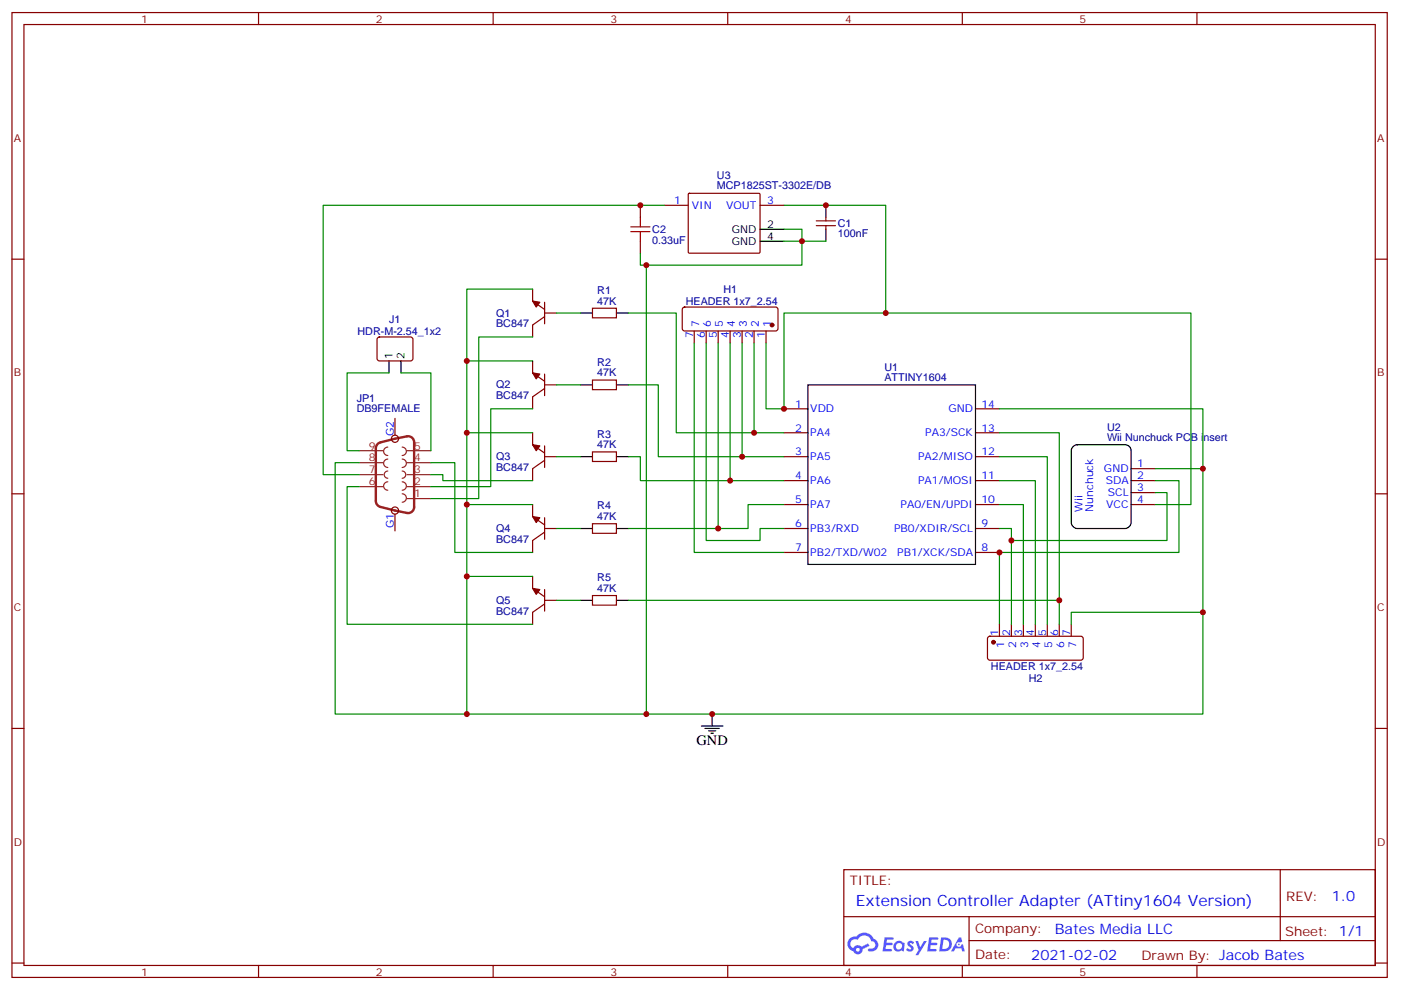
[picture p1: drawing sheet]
<svg xmlns="http://www.w3.org/2000/svg" width="413mm" height="292mm" viewBox="0 0 413 292" stroke-linecap="round" stroke-linejoin="round" font-family="sans-serif">
<g fill="none" stroke="#870000" stroke-width=".35">
<path d="M3.5 3.7h405.4v284.3h-405.4zM7.1 7.2h398.2v277.3h-398.2zM76.2 3.7v3.5M145.3 3.7v3.5M214.5 3.7v3.5M283.6 3.7v3.5M352.8 3.7v3.5M3.5 76.4h3.6M405.3 76.4h3.6M3.5 145.5h3.6M405.3 145.5h3.6M3.5 214.7h3.6"/>
<path d="M405.3 214.7h3.6M248.7 256.3h156.6v28.2h-156.6zM377.3 256.3v20.9M248.7 270.1h156.5M285.6 277.2h119.6M285.6 270.1v14.2M3.5 283.8h3.6M76.2 284.5v3.5M145.3 284.5v3.5M214.5 284.5v3.5M283.6 284.5v3.5M352.8 284.5v3.5"/>
<path d="M405.3 283.8h3.6"/>
</g>
<g fill="#5487ff">
<path d="M267.7 277.5a1.22 1.22 0 0 1 1.7 .2l-.4 .6a.47 .47 0 0 0-.3-.4 .47 .47 0 0 0-.5 .2l.1 .2a1.14 1.14 0 0 1 .8 1.8 1.14 1.14 0 0 1-1.9 0l-.2-.2 .5-.6 .7 .5a.29 .29 0 0 0 .3-.3 .29 .29 0 0 0-.2-.3 1.04 1.04 0 0 1-.6-1.7z"/>
<path d="M260.7 276.2h2.4l.3 .2-.2 .5-1.8 .1-.1 .8h1.5l.3 .4-.3 .4h-1.6l-.2 1.1h1.7l.2 .3-.2 .3-2.6 .1z"/>
<path d="M273.8 276.2h2.4l.3 .2-.1 .5-1.8 .1-.2 .8h1.6l.3 .4-.4 .4-1.6-.1-.1 1.1 1.7 .1 .2 .3-.2 .3-2.6 .1z"/>
<path d="M282.6 276.2h.7l.3 1.3-.6 .3a.69 .69 0 0 0-1 .3 .69 .69 0 0 0 .4 .9 .69 .69 0 0 0 .9-.6l.5-.2 .6 2.2h-.8l-.2-.9h-1.8l-.5 .9h-.8z"/>
<path d="M269.8 277.3h.8l.6 1.8 1.1-1.8h.9l-2.6 4.2h-.8l.9-1.5z"/>
<path d="M277.4 276.2l-.6 4.2h1.3a2.11 2.11 0 0 0 2.5-2.1 2.11 2.11 0 0 0-2.5-2.1zM278.1 277a1.39 1.39 0 0 1 1.7 1.4 1.39 1.39 0 0 1-1.8 1.2h-.3z"/>
<path d="M263.7 277.8a1.54 1.54 0 0 0-.1 2.2 1.54 1.54 0 0 0 2.2 .1l.6 .3 .3-2.3-.2-.3h-.4a1.49 1.49 0 0 0-2.4 0zM264 278.8a.94 .94 0 0 1 1.8 0 .94 .94 0 0 1-1.8 0z"/>
<path d="M250.4 276.6a2.18 2.18 0 0 0 1.1 3.7 1.44 1.44 0 0 0 1.6 .9 1.44 1.44 0 0 0 1.2-1.4l2-1.1-.5-.7-1.9 1a1.47 1.47 0 0 0-2.4 .4 1.39 1.39 0 0 1-.7-1.9 1.39 1.39 0 0 1 2-.5 2.12 2.12 0 0 1 2.2-1.3 2.12 2.12 0 0 1 1.9 1.7 1.14 1.14 0 0 1 1.1 1.4 1.14 1.14 0 0 1-1.7 .7 .43 .43 0 0 0-.5 .4 .43 .43 0 0 0 .4 .5 1.98 1.98 0 0 0 2.5-1.2 1.98 1.98 0 0 0-1.2-2.6 3.1 3.1 0 0 0-5.3-.6l-.9 .1zM252.3 279.9a.55 .55 0 0 1 1.1 0 .55 .55 0 0 1-1.1 0z"/>
<circle cx="282.6" cy="278.3" r=".26"/>
</g>
<g fill="none" stroke="#870000" stroke-width=".35">
<path d="M202.9 57.1l.3-.1h20.6l.2 .3v17.1l-.3 .2h-20.7l-.2-.3zM188.7 60.5v3.5M188.7 71.1v3.5M195.8 60.5h7M224 60.5h7.1M240.6 66.5h5.6M240.6 65.1h5.6M243.4 64v1.1M243.4 66.5v1.1M111.4 99.5l.4-.2 9.5 .1 .4 .6-.1 5.9-.6 .5-9.4-.1-.5-.6v-5.7zM157 85.2v3.5l3.5 2.5M160.5 93.3l-3.5 2.5v3.5"/>
<path d="M160.5 92.3h3.5M160.5 89.1v6.3M174.6 90.8h7.1v2.9h-7.1zM201.3 90.7l.5-.2h27.1l.4 .7v5.6l-.2 .5-.5 .2h-26.8l-.5-.2-.2-.5v-5.6zM204.6 97.5v3.6M208.1 97.5v3.6M211.7 97.5v3.6M215.2 97.5v3.6M218.7 97.5v3.6M222.2 97.5v3.6M225.8 97.5v3.6M157 106.4v3.5l3.5 2.5"/>
<path d="M160.5 114.5l-3.5 2.4v3.6M160.5 110.2v6.4M160.5 113.4h3.5M174.6 112h7.1v2.8h-7.1zM116.4 123.3v4.9M157 127.5v3.6l3.5 2.4M160.5 134.6h3.5M160.5 135.6l-3.5 2.5v3.5M160.5 131.4v6.4M174.6 133.2h7.1v2.8h-7.1zM231.1 120.5h7M231.1 127.5h7"/>
<path d="M231.1 134.6h7M287.5 120.5h7.1M287.5 127.5h7.1M287.5 134.6h7.1M333.4 138.1h7M116.4 151.5v5M157 148.7v3.5l3.5 2.5M160.5 155.8h3.5M160.5 156.8l-3.5 2.5v3.5M160.5 152.6v6.3M174.6 154.3h7.1v2.9h-7.1zM231.1 141.6h7"/>
<path d="M231.1 148.7h7M231.1 155.8h7M287.5 141.6h7.1M287.5 148.7h7.1M287.5 155.8h7.1M333.4 141.6h7M333.4 148.7h7M333.4 145.2h7M157 169.9v3.5l3.5 2.5M160.5 178l-3.5 2.4v3.6M160.5 173.7v6.4M160.5 176.9h3.5"/>
<path d="M174.6 175.5h7.1v2.8h-7.1zM231.1 162.8h7M287.5 162.8h7.1M291.3 187.7l.4-.2 27.1 .1 .5 .6v5.7l-.3 .5-.4 .2h-26.9l-.5-.3-.2-.4v-5.7zM294.6 184v3.5M298.1 184v3.5M301.6 184v3.5M305.2 184v3.5M308.7 184v3.5M312.2 184v3.5M315.7 184v3.5"/>
<circle cx="116.4" cy="129.3" r="1.06"/>
<circle cx="116.4" cy="150.5" r="1.06"/>
</g>
<g fill="none" stroke="#000" stroke-width=".35">
<path d="M224 67.6h7.1M224 71.1h7.1M243.4 60.5v3.5M243.4 67.6v3.5M171.1 92.3h3.5M181.7 92.3h3.5M114.7 106.4v3.5M118.2 106.4v3.5M171.1 113.4h3.5M181.7 113.4h3.5M238.1 113.4h49.4v52.9h-49.4zM171.1 134.6h3.5"/>
<path d="M181.7 134.6h3.5M316.3 131.6l1.2-.5h14.1a1.76 1.76 0 0 1 1.8 1.7v21.2a1.89 1.89 0 0 1-1.8 1.8h-14.1a1.89 1.89 0 0 1-1.8-1.8v-21.2zM171.1 155.8h3.5M181.7 155.8h3.5M171.1 176.9h3.5M181.7 176.9h3.5M206.7 214h6.4M207.8 214.7h4.2M208.8 215.4h2.2M209.5 216.1h.8M209.9 210.4v3.6"/>
</g>
<g fill="none" stroke="#008700" stroke-width=".35">
<path d="M190.5 78.1v132.3M195.8 60.5h-100.6v79.4h10.6M231.1 60.5h30v31.8h-30v28.2h-5.3v-19.4M231.1 67.6h5.3v3.5h7M231.1 71.1h5.3v7h-47.7v-3.5M157 85.2h-19.4v125.2M157 99.3h-15.9v47.6h-14.1M164 92.3h7.1M185.2 92.3h14.1v35.2h31.8M261.1 92.3h89.9v56.4h-10.6M114.7 109.9h-12.4v22.9h3.5M118.2 109.9h8.8v22.9"/>
<path d="M137.6 106.4h19.4M164 113.4h7.1M185.2 113.4h8.8v21.2h37.1M204.6 101.1v61.7h26.5M208.1 101.1v58.2h15.9v-3.5h7.1M211.7 101.1v54.7M215.2 101.1v40.5M218.7 101.1v33.5M222.2 101.1v26.4M105.8 136.3h-7v74.1h255.7v-72.3M127 139.9h3.5v1.7h26.5M127 136.3h7.1v26.5h22.9"/>
<path d="M137.6 127.5h19.4M157 120.5h-12.4v22.9h-17.6M164 134.6h7.1M185.2 134.6h3.5v7h42.4M294.6 120.5h59.9v17.6h-14.1M294.6 127.5h17.6v49.4h-127M294.6 134.6h14.1v49.4M105.8 143.4h-3.5v40.6h54.7M137.6 148.7h19.4M164 155.8h7.1M231.1 148.7h-10.6v7.1h-35.3M294.6 148.7h7v35.3"/>
<path d="M294.6 141.6h10.6v42.4M298.1 159.3v24.7M340.4 141.6h7.1v21.2h-52.9v21.2M340.4 145.2h3.6v14.1h-45.9v-3.5h-3.5M137.6 169.9h19.4M164 176.9h7.1M312.2 176.9v7.1M354.5 180.4h-38.8v3.6"/>
</g>
<g fill="#870000" stroke="#870000" stroke-width=".35">
<path d="M157 88.7l2.1 .4-1.1 1.4z"/>
<path d="M157 109.9l2.1 .3-1.1 1.5z"/>
<path d="M157 131.1l2.1 .3-1.1 1.4z"/>
<path d="M157 152.2l2.1 .4-1.1 1.4z"/>
<path d="M157 173.4l2.1 .3-1.1 1.5z"/>
<circle cx="227.5" cy="95.8" r=".53"/>
<circle cx="292.8" cy="189.3" r=".53"/>
</g>
<g fill="none" stroke="#8c2424" stroke-width=".35">
<path d="M105.8 139.9h7.1M105.8 136.3h7.1M105.8 132.8h7.1M114.3 135.3a1.23 1.23 0 0 0-1.2 1.2 1.23 1.23 0 0 0 1.2 1.3M114.3 138.8a1.06 1.06 0 0 0-1.1 1.1 1.06 1.06 0 0 0 1.1 1M114.3 131.8a1.23 1.23 0 0 0-1.2 1.2 1.23 1.23 0 0 0 1.2 1.2M118.5 138.8a1.06 1.06 0 0 1 1.1 1.1 1.06 1.06 0 0 1-1.1 1M118.5 135.3a1.23 1.23 0 0 1 1.3 1.2 1.23 1.23 0 0 1-1.3 1.3M118.5 131.8a1.23 1.23 0 0 1 1.3 1.2 1.23 1.23 0 0 1-1.3 1.2M119.9 139.9h7.1M119.9 136.3h7.1M119.9 132.8h7.1"/>
<path d="M105.8 143.4h7.1M114.3 142a1.23 1.23 0 0 0-1.2 1.2 1.23 1.23 0 0 0 1.2 1.3M118.5 142a1.23 1.23 0 0 1 1.3 1.2 1.23 1.23 0 0 1-1.3 1.3M118.5 145.5a1.23 1.23 0 0 1 1.3 1.3 1.23 1.23 0 0 1-1.3 1.2M119.9 146.9h7.1M119.9 143.4h7.1"/>
</g>
<path d="M111.3 130.8l.9-.4 7.7-1.8a1.77 1.77 0 0 1 2.2 1.8v19a1.77 1.77 0 0 1-2.2 1.8l-7.7-1.8a1.8 1.8 0 0 1-1.4-1.8v-15.5z" fill="none" stroke="#8c2424" stroke-width=".71"/>
<path d="M185.9 68.3h5.7M185.9 66.9h5.7M188.7 64v2.9M188.7 68.3v2.8" fill="none" stroke="#a10000" stroke-width=".35"/>
<g fill="#c00">
<circle cx="137.6" cy="210.4" r=".88"/>
<circle cx="137.6" cy="106.4" r=".88"/>
<circle cx="137.6" cy="127.5" r=".88"/>
<circle cx="137.6" cy="148.7" r=".88"/>
<circle cx="137.6" cy="169.9" r=".88"/>
<circle cx="354.5" cy="138.1" r=".88"/>
<circle cx="209.9" cy="210.4" r=".88"/>
<circle cx="188.7" cy="60.5" r=".88"/>
<circle cx="243.4" cy="60.5" r=".88"/>
<circle cx="261.1" cy="92.3" r=".88"/>
<circle cx="236.4" cy="71.1" r=".88"/>
<circle cx="190.5" cy="210.4" r=".88"/>
<circle cx="190.5" cy="78.1" r=".88"/>
<circle cx="231.1" cy="120.5" r=".88"/>
<circle cx="222.3" cy="127.5" r=".88"/>
<circle cx="218.7" cy="134.6" r=".88"/>
<circle cx="215.2" cy="141.6" r=".88"/>
<circle cx="211.7" cy="155.8" r=".88"/>
<circle cx="294.6" cy="162.8" r=".88"/>
<circle cx="298.1" cy="159.3" r=".88"/>
<circle cx="312.2" cy="176.9" r=".88"/>
<circle cx="354.5" cy="180.4" r=".88"/>
</g>
<text font-size="4.6" fill="#00f" x="252.2" y="266.9">Extension Controller Adapter (ATtiny1604 Version)</text>
<text font-size="4.2" x="205.3" y="219.6">GND</text>
<g font-size="4.2" fill="#00f">
<text x="392.5" y="265.6">1.0</text>
<text x="310.9" y="275.1">Bates Media LLC</text>
<text x="304" y="282.9">2021-02-02</text>
</g>
<g font-size="3.9" fill="#800">
<text x="250.5" y="260.9">TITLE:</text>
<text x="379.1" y="265.6">REV:</text>
<text x="287.4" y="275.1">Company:</text>
<text x="378.7" y="275.7">Sheet: 1/1</text>
<text x="287.4" y="282.8">Date:</text>
<text x="336.4" y="282.8">Drawn By: Jacob Bates</text>
</g>
<g font-size="3.2" fill="#800">
<text x="41.6" y="6.7">1</text>
<text x="110.8" y="6.7">2</text>
<text x="179.9" y="6.7">3</text>
<text x="249.1" y="6.7">4</text>
<text x="318.2" y="6.7">5</text>
<text x="4.1" y="41.8">A</text>
<text x="405.9" y="41.8">A</text>
<text x="4.1" y="110.9">B</text>
<text x="405.9" y="110.9">B</text>
<text x="4.1" y="180.1">C</text>
<text x="405.9" y="180.1">C</text>
<text x="4.1" y="249.2">D</text>
<text x="405.9" y="249.2">D</text>
<text x="41.6" y="287.5">1</text>
<text x="110.8" y="287.5">2</text>
<text x="179.9" y="287.5">3</text>
<text x="249.1" y="287.5">4</text>
<text x="318.2" y="287.5">5</text>
</g>
<g font-size="3.2" fill="#000080">
<text x="211.3" y="52.8">U3</text>
<text x="211.3" y="55.8">MCP1825ST-3302E/DB</text>
<text x="192.3" y="71.9">0.33uF</text>
<text x="192.3" y="68.7">C2</text>
<text x="246.9" y="69.9">100nF</text>
<text x="246.9" y="67">C1</text>
<text x="176" y="89.8">47K</text>
<text x="176" y="86.6">R1</text>
<text x="202.1" y="89.8">HEADER 1x7_2.54</text>
<text x="213.2" y="86.3">H1</text>
<text x="114.7" y="95.1">J1</text>
<text x="146.2" y="93.3">Q1</text>
<text x="105.4" y="98.7">HDR-M-2.54_1x2</text>
<text x="146.2" y="96.5">BC847</text>
<text x="176" y="107.8">R2</text>
<text x="176" y="110.9">47K</text>
<text x="260.7" y="112.4">ATTINY1604</text>
<text x="260.7" y="109.4">U1</text>
<text x="105.1" y="118.4">JP1</text>
<text x="146.2" y="117.7">BC847</text>
<text x="146.2" y="114.5">Q2</text>
<text x="105.1" y="121.5">DB9FEMALE</text>
<text x="176" y="128.9">R3</text>
<text x="326.3" y="130">Wii Nunchuck PCB insert</text>
<text x="326.3" y="127.1">U2</text>
<text x="146.2" y="135.6">Q3</text>
<text x="176" y="132.1">47K</text>
<text x="146.2" y="138.8">BC847</text>
<text x="176" y="153.3">47K</text>
<text x="176" y="150.1">R4</text>
<text x="146.2" y="160">BC847</text>
<text x="146.2" y="156.8">Q4</text>
<text x="176" y="171.3">R5</text>
<text x="146.2" y="178">Q5</text>
<text x="176" y="174.4">47K</text>
<text x="146.2" y="181.2">BC847</text>
<text x="292.1" y="197.5">HEADER 1x7_2.54</text>
<text x="303.2" y="201">H2</text>
</g>
<g font-size="3.2" fill="#00f">
<text x="198.7" y="60.1">1</text>
<text x="203.9" y="61.6">VIN</text>
<text x="214" y="61.6">VOUT</text>
<text x="226.1" y="60.1">3</text>
<text x="204.3" y="99.7" transform="rotate(-90 204.3 99.7)">7</text>
<text x="206" y="96.2" transform="rotate(-90 206 96.2)">7</text>
<text x="207.8" y="99.7" transform="rotate(-90 207.8 99.7)">6</text>
<text x="209.5" y="96.2" transform="rotate(-90 209.5 96.2)">6</text>
<text x="211.3" y="99.7" transform="rotate(-90 211.3 99.7)">5</text>
<text x="213.1" y="96.2" transform="rotate(-90 213.1 96.2)">5</text>
<text x="214.8" y="99.7" transform="rotate(-90 214.8 99.7)">4</text>
<text x="216.6" y="96.2" transform="rotate(-90 216.6 96.2)">4</text>
<text x="218.4" y="99.7" transform="rotate(-90 218.4 99.7)">3</text>
<text x="220.1" y="96.2" transform="rotate(-90 220.1 96.2)">3</text>
<text x="221.9" y="99.7" transform="rotate(-90 221.9 99.7)">2</text>
<text x="223.7" y="96.2" transform="rotate(-90 223.7 96.2)">2</text>
<text x="225.4" y="99.7" transform="rotate(-90 225.4 99.7)">1</text>
<text x="227.2" y="96.2" transform="rotate(-90 227.2 96.2)">1</text>
<text x="234.3" y="120.1">1</text>
<text x="238.8" y="121.5">VDD</text>
<text x="279.5" y="121.5">GND</text>
<text x="289.3" y="120.1">14</text>
<text x="116.1" y="128.6" transform="rotate(-90 116.1 128.6)">G2</text>
<text x="234.3" y="127.2">2</text>
<text x="238.8" y="128.6">PA4</text>
<text x="272.7" y="128.6">PA3/SCK</text>
<text x="289.3" y="127.2">13</text>
<text x="234.3" y="134.2">3</text>
<text x="238.8" y="135.6">PA5</text>
<text x="270.6" y="135.6">PA2/MISO</text>
<text x="289.3" y="134.2">12</text>
<text x="335.1" y="137.8">1</text>
<text x="234.3" y="141.3">4</text>
<text x="238.8" y="142.7">PA6</text>
<text x="270.6" y="142.7">PA1/MOSI</text>
<text x="289.3" y="141.3">11</text>
<text x="325.4" y="139.2">GND</text>
<text x="325.9" y="142.7">SDA</text>
<text x="335.1" y="141.3">2</text>
<text x="234.3" y="148.3">5</text>
<text x="238.8" y="149.8">PA7</text>
<text x="265.4" y="149.8">PA0/EN/UPDI</text>
<text x="289.3" y="148.3">10</text>
<text x="326.1" y="149.8">VCC</text>
<text x="326.5" y="146.2">SCL</text>
<text x="335.1" y="144.8">3</text>
<text x="335.1" y="148.3">4</text>
<text x="116.1" y="155.6" transform="rotate(-90 116.1 155.6)">G1</text>
<text x="234.3" y="155.4">6</text>
<text x="289.3" y="155.4">9</text>
<text x="319" y="150.8" transform="rotate(-90 319 150.8)">Wii</text>
<text x="322.2" y="150.8" transform="rotate(-90 322.2 150.8)">Nunchuck</text>
<text x="238.8" y="156.8">PB3/RXD</text>
<text x="263.5" y="156.8">PB0/XDIR/SCL</text>
<text x="234.3" y="162.5">7</text>
<text x="238.8" y="163.9">PB2/TXD/W02</text>
<text x="264.4" y="163.9">PB1/XCK/SDA</text>
<text x="289.3" y="162.5">8</text>
<text x="294.2" y="187.3" transform="rotate(-90 294.2 187.3)">1</text>
<text x="296" y="190.8" transform="rotate(-90 296 190.8)">1</text>
<text x="297.7" y="187.3" transform="rotate(-90 297.7 187.3)">2</text>
<text x="299.5" y="190.8" transform="rotate(-90 299.5 190.8)">2</text>
<text x="301.3" y="187.3" transform="rotate(-90 301.3 187.3)">3</text>
<text x="303" y="190.8" transform="rotate(-90 303 190.8)">3</text>
<text x="304.8" y="187.3" transform="rotate(-90 304.8 187.3)">4</text>
<text x="306.6" y="190.8" transform="rotate(-90 306.6 190.8)">4</text>
<text x="308.3" y="187.3" transform="rotate(-90 308.3 187.3)">5</text>
<text x="310.1" y="190.8" transform="rotate(-90 310.1 190.8)">5</text>
<text x="311.9" y="187.3" transform="rotate(-90 311.9 187.3)">6</text>
<text x="313.6" y="190.8" transform="rotate(-90 313.6 190.8)">6</text>
<text x="315.4" y="187.3" transform="rotate(-90 315.4 187.3)">7</text>
<text x="317.1" y="190.8" transform="rotate(-90 317.1 190.8)">7</text>
</g>
<g font-size="3.2">
<text x="215.7" y="68.6">GND</text>
<text x="226.1" y="67.2">2</text>
<text x="226.1" y="70.7">4</text>
<text x="215.7" y="72.1">GND</text>
<text x="115.7" y="105.7" transform="rotate(-90 115.7 105.7)">1</text>
<text x="119.2" y="105.7" transform="rotate(-90 119.2 105.7)">2</text>
</g>
<g font-size="3.2" fill="#8d2323">
<text x="108.8" y="136">8</text>
<text x="108.8" y="132.5">9</text>
<text x="122.1" y="136">4</text>
<text x="122.1" y="132.5">5</text>
<text x="108.8" y="143.1">6</text>
<text x="108.8" y="139.5">7</text>
<text x="122.1" y="143.1">2</text>
<text x="122.1" y="139.5">3</text>
<text x="122.1" y="146.6">1</text>
</g>
</svg>
